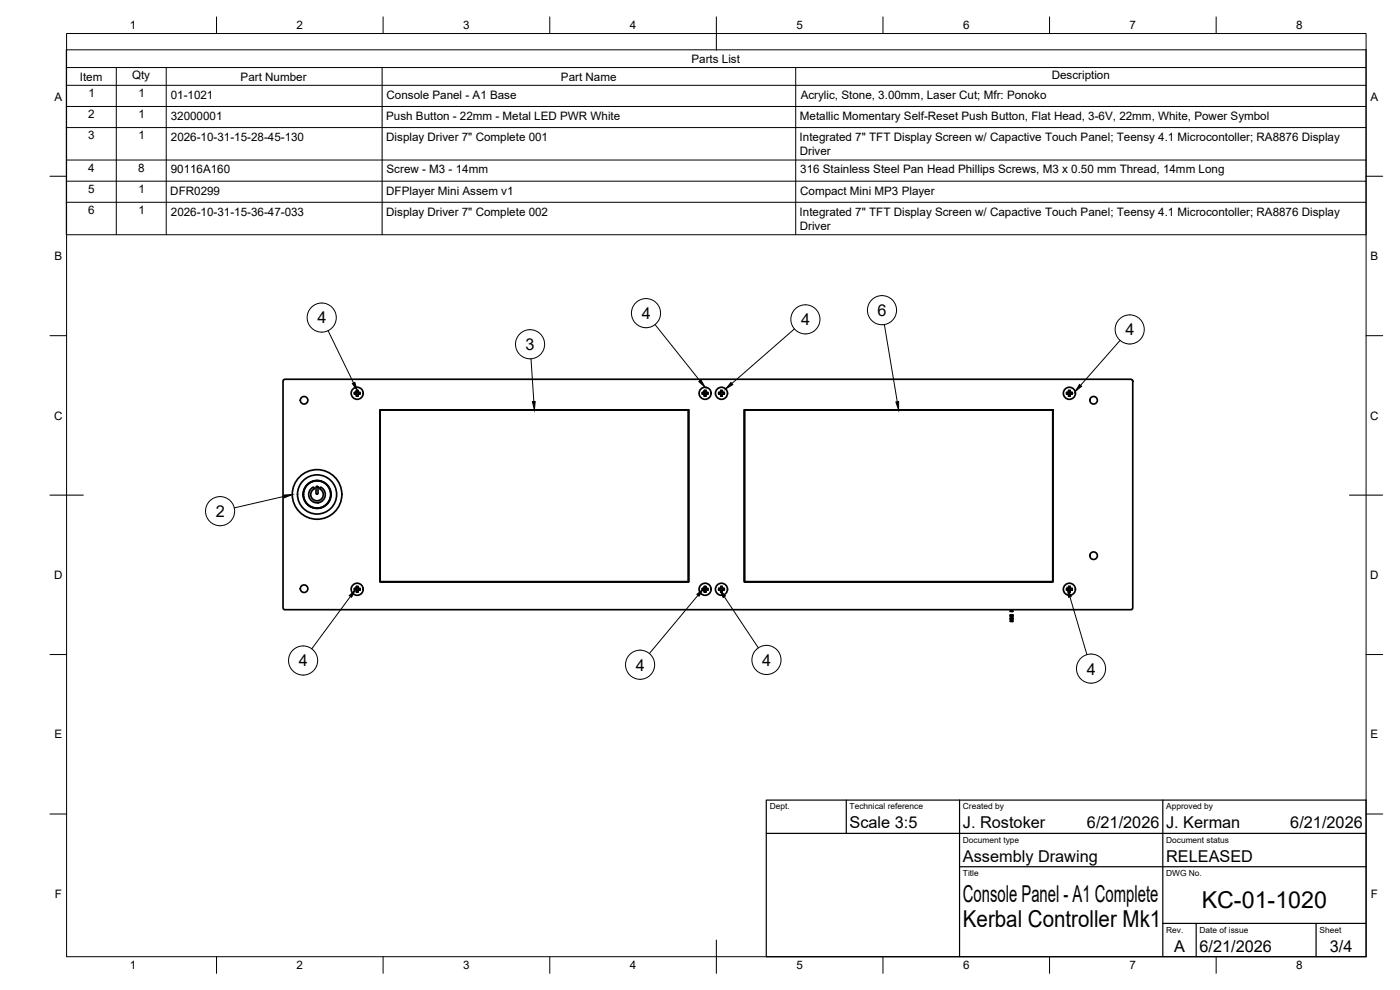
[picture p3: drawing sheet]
<svg xmlns="http://www.w3.org/2000/svg" width="420mm" height="297mm" viewBox="0 0 420 297" stroke-linecap="round" stroke-linejoin="round" font-family="sans-serif">
<!-- layer: Visible -->
<g fill="none" stroke="#000" stroke-width=".51">
<path d="M85.1 114l.3-.2h254.1l.5 .5-.1 68.2-.4 .4h-254.2l-.4-.5zM106.4 118.2h.6l.1 .3M106.4 117.8l.3 .1M106.4 118.2h.4M106.4 117.8l.4 .1M106.4 117.8v.4M106.7 117.9v.2M106.8 118.2l.1 .1M106.8 117.8h.2M106.8 118.1l-.1 .1M106.9 118.3l.1 .1M107 117.5l-.1 .2"/>
<path d="M107 118.8h.4M107 117.2h.4M107 117.2v.6l-.3 .1M107 118.2l-.1 .1M107 118.4v.4M107 117.2l.1 .4M107.1 118.5l-.1 .3M107.1 118.4l-.1 .1M107.1 118.5h.2M107.1 117.5h.2M107.3 117.6l.4 .2M107.3 118.4l.1 .1"/>
<path d="M107.4 117.2l-.1 .4zM107.4 118.2l.1 .1M107.4 118.4v.4M107.4 117.5l.1 .2M107.5 118.3l-.1 .1M107.6 118.1l.4 .1M107.6 117.9h.1M107.7 118.2l-.4 .2 .1 .4M107.7 118.2l-.2 .1M107.7 117.9v.2M108 117.8v.4M108 117.8h-.6"/>
<path d="M108 118.2h-.4M108 117.8l-.3 .1M210.8 118.2h.6l.1 .3M210.8 117.8l.3 .1M210.8 117.8l.4 .1M210.8 118.2h.4M210.8 117.8v.4M211.1 117.9v.2M211.2 117.8h.2M211.2 118.1v.1M211.3 118.3l.1 .1M211.4 117.2v.6l-.3 .1"/>
<path d="M211.4 118.4v.4M211.4 117.2l.1 .4M211.4 117.5l-.1 .2M211.4 117.2h.4v.3M211.4 118.2h-.2M211.5 118.5l-.1 .3M211.5 118.4l-.1 .1M211.5 118.5h.2M211.5 117.5h.2M211.7 118.5l.1 .3h-.4M211.7 117.6l.4 .2M211.8 118.2l.1 .1"/>
<path d="M211.8 117.5l.1 .2M211.8 117.2l.1 .4M211.9 118.4l-.1 .4M211.9 118.3l-.2 .1M212 118.1l.4 .1M212 117.9h.2M212 118.2h-.2l-.1 .3M212.1 118.2l-.2 .1M212.2 117.9v.2M212.4 117.8l-.2 .1M212.4 117.8v.4M212.4 118.2h-.3"/>
<path d="M212.4 117.8h-.6M215.7 118.2h.6l.1 .3M215.7 117.8l.3 .1M215.7 117.8l.4 .1M215.7 118.2h.4M215.7 117.8v.4M216 117.9v.2M216.1 118.2l.1 .1M216.1 117.8h.2M216.1 118.1v.1M216.2 118.3l.1 .1M216.3 117.5l-.1 .2"/>
<path d="M216.3 118.8h.5M216.3 117.2h.5M216.3 117.2v.6l-.3 .1M216.3 118.2l-.1 .1M216.3 118.4v.4M216.3 117.2l.1 .4M216.4 118.5l-.1 .3M216.4 118.4l-.1 .1M216.4 118.5h.3M216.4 117.5h.3M216.7 118.5v.3M216.7 117.6l.3 .2"/>
<path d="M216.7 118.4l.1 .1M216.7 117.2v.4zM216.7 118.2l.1 .1M216.8 118.4v.4M216.8 117.5v.2M216.8 118.3v.1M217 118.1l.4 .1M217 117.9h.1M217 118.2h-.3v.3M217 118.2l-.2 .1M217.1 117.9v.2M217.4 117.8v.4"/>
<path d="M217.4 117.8h-.7M217.4 118.2h-.4M217.4 117.8l-.3 .1M320.1 118.2h.6l.1 .3M320.1 117.8l.3 .1M320.4 117.9v.2M320.5 118.2l.2 .2M320.5 117.9h-.4v.3h.4M320.5 118.1v.1M320.6 117.7l.1 .1M320.6 117.7l-.1 .1M320.7 117.2v.6l-.3 .1"/>
<path d="M320.7 117.5l-.1 .2M320.7 118.2l-.1 .1M320.8 118.5l-.1 .3M320.8 118.4l-.1 .4h.5M320.8 118.5h.3M320.8 117.5h.3M321.1 118.5l.1 .3M321.1 117.6l.1 .1M321.1 118.4l.1 .1M321.1 117.2v.4zM321.1 118.2l.1 .2M321.2 117.2h-.5l.1 .4"/>
<path d="M321.2 117.5v.2M321.2 118.4v.4M321.2 117.7l.2 .1M321.4 118.1l.4 .1M321.4 117.9h.1M321.4 117.8h-.3M321.4 118.2h-.3v.3M321.4 117.8h.4v.4l-.6 .1M321.5 117.9v.2M321.8 117.8l-.3 .1M114.1 123h92.6v51.6h-92.6zM114.1 123h92.5v51.5h-92.5z"/>
<path d="M223.4 123h92.6v51.6h-92.6zM223.4 123h92.6v51.5h-92.6zM93.3 146.7l.1-.1a.48 .48 0 0 1 .4-.4 .48 .48 0 0 1 .5 .3l-.9 1.1-.1 1.3 .7 1 1.4 .3 1-.4 .6-1.1-.2-1.2-.9-.9 .4-.4a2.38 2.38 0 0 1 1.3 1.9l-.1 1.2-.7 1-1.1 .5h-1.3l-1.2-.8-.4-.9-.1-1.1zM94.9 146l.3-.1 .2 .2v1.9l-.2 .3-.4-.2zM106.4 176.6l.3 .1M106.7 176.7v.2M106.7 176.9l-.3 .1h.4M106.7 176.9l.3 .1 .1 .4M106.7 176.6l.1 .1M106.8 176.9l-.1 .1M106.9 177.1l.2 .6 .3-.1 .1-.5M106.9 176.5l.2-.6 .3 .1 .1 .5"/>
<path d="M107 176.4h.1M107 177l-.2 .1M107 176.6a.39 .39 0 0 0-.5 0 .39 .39 0 0 0-.1 .4M107 176l.1 .3M107.1 177.4l-.1 .2M107.1 176.3l-.1 .3-.3 .1M107.1 177.2l-.1 .1M107.1 177.3h.2M107.1 176.3h.2M107.3 176.4l.1 .2a.39 .39 0 0 1 .5 0 .39 .39 0 0 1 .1 .4M107.3 177.2l.1 .1M107.4 177l.3 .1"/>
<path d="M107.4 176v.4M107.6 176.7h.1M107.6 176.9h.1M107.7 177l-.4 .2 .1 .4M107.7 176.6h-.3M107.7 176.9l.3 .1h-.4M107.7 176.7v.2M108 176.6l-.3 .1M210.8 176.6l.3 .1M211.1 176.9l-.3 .1h.4M211.1 176.9l.3 .1 .1 .4M211.1 176.7v.2"/>
<path d="M211.2 176.6v.1M211.2 176.9v.1M211.3 177.1l.1 .5h.4M211.4 176l.1 .3M211.4 176.4h.1M211.4 177l-.2 .1M211.4 176.6a.39 .39 0 0 0-.5 0 .39 .39 0 0 0-.1 .4M211.5 177.4l-.1 .2M211.5 176.3l-.1 .3-.3 .1M211.5 177.2l-.1 .1M211.5 177.3h.2M211.5 176.3h.2"/>
<path d="M211.7 177.4l.1 .2M211.7 176.4l.1 .2a.4 .4 0 0 1 .5 0 .4 .4 0 0 1 .1 .4M211.7 177.2l.1 .1M211.8 177l.3 .1M211.8 176v.4M211.8 176h-.4l-.1 .5M211.8 176.4l.1 .1M211.8 176l.1 .4M211.9 177.2l-.1 .4M211.9 177.1l-.1 .1M212 176.7h.2M212 176.9h.2"/>
<path d="M212 176.6h-.2M212 177h-.2l-.1 .4M212.2 176.9l.2 .1h-.3M212.2 176.7v.2M212.4 176.6l-.2 .1M215.7 176.6l.3 .1M216 176.7v.2M216 176.9l-.3 .1h.4M216 176.9l.3 .1 .1 .4M216.1 176.6v.1M216.1 176.9v.1M216.2 177.1l.2 .6 .4-.1v-.5"/>
<path d="M216.2 176.5l.2-.6 .4 .1v.5M216.3 176.4h.1M216.3 177l-.2 .1M216.3 176.6a.39 .39 0 0 0-.5 0 .39 .39 0 0 0-.1 .4M216.3 176l.1 .3M216.4 177.4l-.1 .2M216.4 176.3l-.1 .3-.3 .1M216.4 177.2l-.1 .1M216.4 177.3h.3M216.4 176.3h.3M216.7 177.4v.2M216.7 176.4v.2a.39 .39 0 0 1 .5 0 .39 .39 0 0 1 .2 .4"/>
<path d="M216.7 177.2l.1 .1M216.7 177l.3 .1M216.7 176l.1 .4M217 176.7h.1M217 176.9h.1M217 176.6h-.3M217 177h-.3v.4M217.1 176.9l.3 .1h-.4M217.1 176.7v.2M217.4 176.6l-.3 .1M320.1 176.6l.3 .1M320.1 177h.4"/>
<path d="M320.4 176.9l.3 .1 .1 .4M320.4 176.9l-.3 .1M320.4 176.7v.2M320.5 176.6v.1M320.5 177.1h.1M320.5 176.9v.1M320.6 176.5l.1 .1M320.6 176.5l-.5 .1v.4M320.6 177.1l.1 .1M320.7 176l.1 .3M320.7 176.4h.1M320.7 176.4v-.4h.5v.5"/>
<path d="M320.7 176.4l-.1 .1M320.7 177l-.1 .1M320.8 177.4l-.1 .2M320.8 176.3l-.1 .3-.3 .1M320.8 177.2l-.1 .1M320.8 177.3h.3M320.8 176.3h.3M321.1 177.4l.1 .2M321.1 176.4l.1 .1M321.1 177.2l.1 .1M321.1 177l.1 .1M321.2 176v.4"/>
<path d="M321.2 177.1v.5h-.5v-.4M321.2 176.5l.6 .1v.4M321.4 176.7h.1M321.4 176.9h.1M321.4 176.6h-.3M321.4 177h-.3v.4M321.5 176.9l.3 .1M321.5 176.7v.2M321.8 176.6l-.3 .1M321.8 177l-.6 .1M303.2 185.7h.6v.2h-.6zM303.2 186.3h.6v.1h-.6z"/>
<path d="M303.2 183.3h.6v.1h-.6zM303.2 184.5h.6v.1h-.6zM303.2 184.8h.6v.1h-.6zM303.2 185.4l.6 .1zM303.8 185.7h.1M303.8 186.3h.1M303.8 183.3h.1M303.8 184.5h.1M303.8 184.8h.1M303.8 185.4h.1"/>
<circle cx="107.2" cy="118" r="1.81"/>
<circle cx="211.6" cy="118" r="1.81"/>
<circle cx="216.5" cy="118" r="1.81"/>
<circle cx="320.9" cy="118" r="1.81"/>
<circle cx="91.3" cy="120.1" r="1.13"/>
<circle cx="328.2" cy="120.1" r="1.13"/>
<circle cx="95.2" cy="148.4" r="7.4"/>
<circle cx="95.2" cy="148.4" r="4.1"/>
<circle cx="95.2" cy="148.4" r="4.2"/>
<circle cx="95.2" cy="148.4" r="5.9"/>
<circle cx="91.3" cy="176.6" r="1.13"/>
<circle cx="107.2" cy="176.8" r="1.81"/>
<circle cx="211.6" cy="176.8" r="1.81"/>
<circle cx="216.5" cy="176.8" r="1.81"/>
<circle cx="320.9" cy="176.8" r="1.81"/>
<circle cx="328.2" cy="166.7" r="1.13"/>
</g>
<g fill="#000">
<circle cx="303.7" cy="183.4" r=".25"/>
<circle cx="303.7" cy="185.7" r=".25"/>
<circle cx="303.7" cy="186.4" r=".25"/>
<circle cx="303.7" cy="186.3" r=".25"/>
<circle cx="303.7" cy="183.3" r=".25"/>
<circle cx="303.7" cy="184.5" r=".25"/>
<circle cx="303.7" cy="184.6" r=".25"/>
<circle cx="303.7" cy="185.4" r=".25"/>
<circle cx="303.7" cy="184.8" r=".25"/>
<circle cx="303.7" cy="184.9" r=".25"/>
<circle cx="303.7" cy="185.5" r=".25"/>
<circle cx="303.7" cy="185.9" r=".25"/>
</g>
<!-- layer: BORDER -->
<g fill="none" stroke="#000" stroke-width=".3">
<path d="M20 10.1h390v276.9h-390zM65 5.1v5M115 5.1v5M165 5.1v5M215 5.1v10M265 5.1v5M315 5.1v5M365 5.1v5M15 52.9h5M410 52.9h5M15 100.7h5M410 100.7h5"/>
<path d="M15 148.6h10M405 148.6h10M15 196.4h5M410 196.4h5M15 244.2h5M410 244.2h5M65 287v5M115 287v5M165 287v5M215 282.1v9.9M265 287v5M315 287v5"/>
<path d="M365 287v5"/>
</g>
<!-- layer: TITLEBLOCK -->
<path d="M230 240.1h180v46.9h-180zM230 250h180M254 240.1v9.9M288 240.1v46.9M349 240.1v46.9M288 260.1h122M349 277.1h61M359 277.1v9.9M395 277.1v9.9" fill="none" stroke="#000" stroke-width=".36"/>
<!-- layer: Parts Lists -->
<path d="M19.9 15h390.1v55.4h-390.1zM19.9 20.3h390.1M19.9 25.6h390.1M19.9 31.9h390.1M19.9 38.3h390.1M34.9 20.3v50.1M49.9 20.3v50.1M114.7 20.3v50.1M238.8 20.3v50.1M19.9 48h390.1M19.9 54.4h390.1M19.9 60.7h390.1" fill="none" stroke="#000" stroke-width=".3"/>
<!-- layer: Balloons -->
<g fill="none" stroke="#000" stroke-width=".3">
<circle cx="96.6" cy="95.3" r="4.4"/>
<circle cx="193.9" cy="94" r="4.4"/>
<circle cx="241.7" cy="95.8" r="4.4"/>
<circle cx="264.7" cy="93.1" r="4.4"/>
<circle cx="339" cy="98.8" r="4.4"/>
<circle cx="159.1" cy="103.3" r="4.4"/>
<circle cx="66.1" cy="153.4" r="4.4"/>
<circle cx="91" cy="198.2" r="4.4"/>
<circle cx="192.1" cy="199.5" r="4.4"/>
<circle cx="230" cy="198" r="4.4"/>
<circle cx="327.4" cy="200.6" r="4.4"/>
</g>
<!-- layer: 0 -->
<path d="M105.7 115.1l.8-.4 .7 2.5zM209.7 114.5l.7-.5 1.2 2.2zM219.4 114.8l.5 .6-2.1 1.3zM324 115.3l.6 .6-2 1.6zM159.8 120.5h.8l-.2 2.5zM268.9 120.6l.8-.1v2.5zM85.2 148.5l2.5-.1-2.3 .9zM104.8 178.7l1.9-1.8-1.2 2.3zM209.1 178.3l2-1.6-1.3 2.2zM216 176.9l1.7 1.9-.7 .5zM320.4 176.7l1.1 2.3-.8 .2z" fill="#000" stroke="#000" stroke-width=".3"/>
<path d="M98.5 99.2l7.6 15.7M196.6 97.4l13.5 16.9M238.4 98.7l-18.8 16.4M265.4 97.4l3.9 23.1M159.4 107.7l.8 12.8M336.1 102.2l-11.8 13.4M85.3 148.9l-15 3.5M105.2 179l-11.6 15.7M209.5 178.6l-14.6 17.5M217.4 179l10.2 15.4M321.1 179.1l5.1 17.3" fill="none" stroke="#000" stroke-width=".3"/>
<g font-size="7">
<text x="289" y="270.6">Console Panel - A1 Complete</text>
<text x="360.6" y="272.3">KC-01-1020</text>
<text x="289" y="278.1">Kerbal Controller Mk1</text>
</g>
<g font-size="4.9">
<text x="192.6" y="95.7">4</text>
<text x="263.4" y="94.8">6</text>
<text x="95.3" y="97.1">4</text>
<text x="240.4" y="97.6">4</text>
<text x="337.8" y="100.6">4</text>
<text x="157.7" y="105">3</text>
<text x="64.7" y="155.1">2</text>
<text x="89.7" y="199.9">4</text>
<text x="190.8" y="201.2">4</text>
<text x="228.7" y="199.8">4</text>
<text x="326.2" y="202.4">4</text>
<text x="255" y="248.5">Scale 3:5</text>
<text x="289" y="248.5">J. Rostoker</text>
<text x="326.2" y="248.5">6/21/2026</text>
<text x="350" y="248.5">J. Kerman</text>
<text x="387.2" y="248.5">6/21/2026</text>
<text x="289" y="258.6">Assembly Drawing</text>
<text x="350" y="258.6">RELEASED</text>
<text x="352.3" y="285.7">A</text>
<text x="360" y="285.5">6/21/2026</text>
<text x="399.1" y="285.7">3/4</text>
</g>
<g font-size="3.5">
<text x="39" y="8.8">1</text>
<text x="89" y="8.8">2</text>
<text x="139" y="8.8">3</text>
<text x="189" y="8.8">4</text>
<text x="239" y="8.8">5</text>
<text x="289" y="8.8">6</text>
<text x="339" y="8.8">7</text>
<text x="389" y="8.8">8</text>
<text x="39.6" y="23.8">Qty</text>
<text x="207.5" y="18.8">Parts List</text>
<text x="315.6" y="23.8">Description</text>
<text x="23.9" y="24.2">Item</text>
<text x="26.6" y="29.1">1</text>
<text x="41.6" y="29.1">1</text>
<text x="51.2" y="29.6">01-1021</text>
<text x="72.2" y="24.2">Part Number</text>
<text x="116" y="29.6">Console Panel - A1 Base</text>
<text x="168.3" y="24.2">Part Name</text>
<text x="240.3" y="29.6">Acrylic, Stone, 3.00mm, Laser Cut; Mfr: Ponoko</text>
<text x="16.3" y="30.2">A</text>
<text x="26.5" y="35.4">2</text>
<text x="41.6" y="35.4">1</text>
<text x="51.2" y="35.9">32000001</text>
<text x="115.9" y="35.9">Push Button - 22mm - Metal LED PWR White</text>
<text x="240.1" y="36">Metallic Momentary Self-Reset Push Button, Flat Head, 3-6V, 22mm, White, Power Symbol</text>
<text x="411.3" y="30.2">A</text>
<text x="26.4" y="41.8">3</text>
<text x="41.6" y="41.8">1</text>
<text x="51.3" y="42.3">2026-10-31-15-28-45-130</text>
<text x="115.9" y="42.3">Display Driver 7&quot; Complete 001</text>
<text x="240" y="42.3">Integrated 7&quot; TFT Display Screen w/ Capactive Touch Panel; Teensy 4.1 Microcontoller; RA8876 Display</text>
<text x="240" y="46.5">Driver</text>
<text x="26.5" y="51.5">4</text>
<text x="41.4" y="51.5">8</text>
<text x="51.2" y="52">90116A160</text>
<text x="116" y="52.1">Screw - M3 - 14mm</text>
<text x="240.2" y="52.1">316 Stainless Steel Pan Head Phillips Screws, M3 x 0.50 mm Thread, 14mm Long</text>
<text x="26.4" y="57.9">5</text>
<text x="41.6" y="57.9">1</text>
<text x="51.1" y="58.4">DFR0299</text>
<text x="115.9" y="58.4">DFPlayer Mini Assem v1</text>
<text x="240.1" y="58.4">Compact Mini MP3 Player</text>
<text x="26.4" y="64.2">6</text>
<text x="41.6" y="64.2">1</text>
<text x="51.3" y="64.7">2026-10-31-15-36-47-033</text>
<text x="115.9" y="64.7">Display Driver 7&quot; Complete 002</text>
<text x="240" y="64.7">Integrated 7&quot; TFT Display Screen w/ Capactive Touch Panel; Teensy 4.1 Microcontoller; RA8876 Display</text>
<text x="240" y="68.9">Driver</text>
<text x="16.3" y="78">B</text>
<text x="411.3" y="78">B</text>
<text x="16.2" y="125.9">C</text>
<text x="411.2" y="125.9">C</text>
<text x="16.2" y="173.7">D</text>
<text x="411.2" y="173.7">D</text>
<text x="16.3" y="221.6">E</text>
<text x="411.3" y="221.6">E</text>
<text x="16.4" y="269.4">F</text>
<text x="411.4" y="269.4">F</text>
<text x="39" y="290.8">1</text>
<text x="89" y="290.8">2</text>
<text x="139" y="290.8">3</text>
<text x="189" y="290.8">4</text>
<text x="239" y="290.8">5</text>
<text x="289" y="290.8">6</text>
<text x="339" y="290.8">7</text>
<text x="389" y="290.8">8</text>
</g>
<g font-size="2.5">
<text x="231" y="242.9">Dept.</text>
<text x="255" y="242.9">Technical reference</text>
<text x="289" y="242.9">Created by</text>
<text x="350" y="242.9">Approved by</text>
<text x="289" y="252.8">Document type</text>
<text x="350" y="252.8">Document status</text>
<text x="289" y="262.9">Title</text>
<text x="350" y="262.9">DWG No.</text>
<text x="350" y="279.9">Rev.</text>
<text x="360" y="279.9">Date of issue</text>
<text x="396" y="279.9">Sheet</text>
</g>
</svg>
